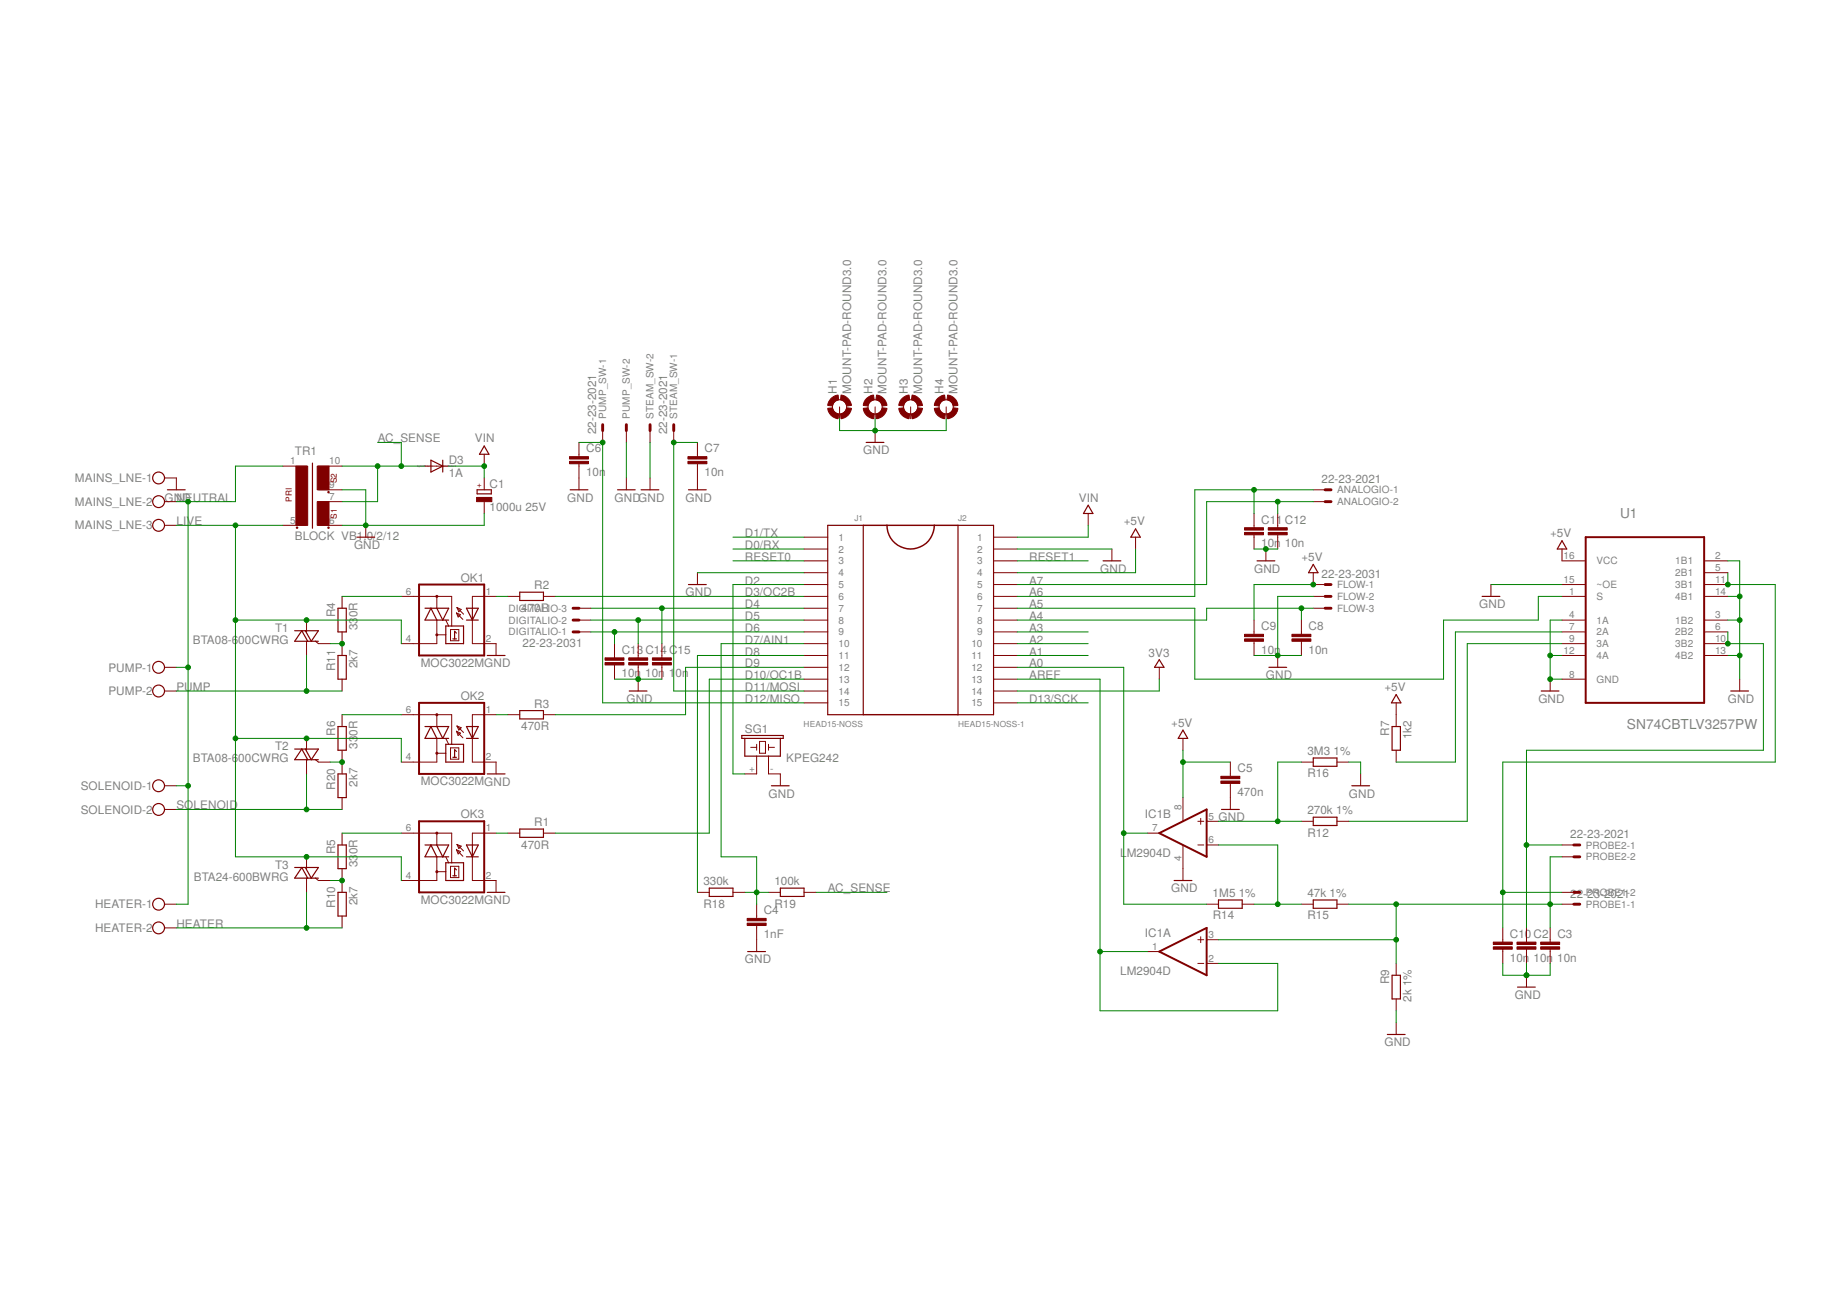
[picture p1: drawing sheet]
<svg xmlns="http://www.w3.org/2000/svg" width="297mm" height="210mm" viewBox="0 0 297 210" stroke-linecap="round" stroke-linejoin="round" font-family="sans-serif">
<g fill="none" stroke="#800000" stroke-width=".23">
<path d="M138.8 84.5h15.3M142.6 84.5a3.8 3.8 0 0 0 3.9 3.8 3.8 3.8 0 0 0 3.8-3.8M138.8 115h15.3"/>
<circle cx="52.8" cy="79.2" r=".08"/>
<circle cx="47.8" cy="84.9" r=".08"/>
<circle cx="52.8" cy="84.9" r=".08"/>
</g>
<g fill="none" stroke="#800000" stroke-width=".19">
<path d="M26.9 78.8h2.9M50.2 74.5v10.5M69.3 74l1.9 1-1.9 .9zM71.2 74v1.9M76.7 78.8h2.3v.6h-2.3zM77.9 71.7l.7 1.4h-1.5zM91.7 78.8h2.9M99.3 78.8h2.9M103.1 78.8h2.9M110.7 78.8h2.9M139.3 71.2h2.9M54.4 97.8h1.3v3.8h-1.3z"/>
<path d="M57.4 86.4h2.9M68.3 97.8h3.9l-1 1.9-.9-1.9M70.3 99.7l-1-1.9-1 1.9h3.9M75 97.8h1.9l-.9 1.9zM75 99.7h1.9M76 97.8v1.9M83.6 95.2h3.8v1.4h-3.8zM110.7 94h2.9M133.1 84.5h5.7v30.5h-5.7zM154.1 84.5h5.7v30.5h-5.7zM175 81.3l.8 1.3h-1.6zM177.4 90.2h2.9"/>
<path d="M182.6 85.1l.8 1.3h-1.5zM202.2 90.2h2.8M211.2 90.8l.8 1.3h-1.6zM238.4 95.9h2.8M251.2 87l.8 1.3h-1.6zM47.4 101.5h3.8l-1.1 1.6-1-1.6M49.5 103.1l-1-1.6-1.1 1.6h3.8M54.4 116.9h1.3v3.8h-1.3zM54.4 105.4h1.3v3.8h-1.3zM68.3 116.9h3.9l-1 1.9-.9-1.9M70.3 118.8l-1-1.9-1 1.9h3.9M71.7 100.7h2.8v2.8h-2.8z"/>
<path d="M71.7 119.7h2.8v2.9h-2.8zM72.8 102.8h.6M73.4 101.8l-.3-.3v1.3M75 118.8h1.9M75 116.9h1.9l-.9 1.9zM76 116.9v1.9M78.4 105.4h2.8M83.6 114.3h3.8v1.3h-3.8zM101.2 111.1h2.9M119.3 118.3h6.7v.5h-6.7zM119.8 118.8v2.8h5.7v-2.8M186.4 106.1l.8 1.2h-1.5z"/>
<path d="M190.2 117.4l.8 1.4h-1.5zM204.1 107.3h2.8M223.9 116.9h1.3v3.8h-1.3zM224.5 111.7l.8 1.4h-1.5zM247.9 111.1h2.8M278.3 111.1h2.9M47.4 139.5h3.8l-1.1 1.7-1-1.7M47.4 120.5h3.8l-1.1 1.7-1-1.7M49.5 122.2l-1-1.7-1.1 1.7h3.8M54.4 135.9h1.3v3.8h-1.3zM54.4 124.5h1.3v3.8h-1.3zM68.3 135.9h3.9l-1 1.9-.9-1.9"/>
<path d="M70.3 137.8l-1-1.9-1 1.9h3.9M71.7 138.8h2.8v2.8h-2.8zM72.8 121.8h.6M73.4 120.9l-.3-.3v1.2M73.4 139.9l-.3-.3v1.3M75 135.9h1.9l-.9 1.9zM75 137.8h1.9M76 135.9v1.9M78.4 124.5h2.8M83.6 133.3h3.8v1.4h-3.8zM124.1 126.4h2.8M196.4 130.2h2.9"/>
<path d="M211.2 131.4h3.8v1.4h-3.8zM211.2 121.9h3.8v1.4h-3.8zM217.4 126.4h2.9M49.5 141.2l-1-1.7-1.1 1.7h3.8M54.4 143.5h1.3v3.8h-1.3zM72.8 140.9h.6M78.4 143.5h2.8M114.1 142.9h3.8v1.3h-3.8zM120.2 153.1h2.9M125.5 142.9h3.8v1.3h-3.8zM188.8 141.6h2.9M196 144.8h3.8v1.3h-3.8z"/>
<path d="M211.2 144.8h3.8v1.3h-3.8zM223.9 156.9h1.3v3.8h-1.3zM244.1 158.8h2.8M223.1 166.4h2.9"/>
<circle cx="25.5" cy="76.9" r=".95"/>
<circle cx="25.5" cy="80.7" r=".95"/>
<circle cx="25.5" cy="84.5" r=".95"/>
<circle cx="25.5" cy="107.3" r=".95"/>
<circle cx="25.5" cy="111.1" r=".95"/>
<circle cx="25.5" cy="126.4" r=".95"/>
<circle cx="25.5" cy="130.2" r=".95"/>
<circle cx="25.5" cy="149.2" r=".95"/>
<circle cx="25.5" cy="145.4" r=".95"/>
</g>
<g fill="none" stroke="#800000" stroke-width=".16">
<path d="M26.5 76.9h1.9v1.9M45.5 75h3.8M51.2 75h3.8M51.2 78.8h3.8M68.3 75h3.9M77.9 73.1v1.9M77.9 76.9v1.9M93.1 71.2v2.2M93.1 74.6v4.2M96.9 69.3v1.9M100.7 69.3v1.9M100.7 76.9v1.9"/>
<path d="M104.5 69.3v1.9M104.5 76.9v1.9M108.4 69.3v1.9M112.2 71.2v2.2M112.2 74.6v4.2M135 65.4v2M140.7 65.4v2M140.7 69.3v1.9M146.5 65.4v2M152.2 65.4v2M211.2 78.8h1.9M26.5 84.5h1.9"/>
<path d="M26.5 80.7h1.9M45.5 84.5h3.8M49.3 99.7v1.9M51.2 84.5h3.8M51.2 80.7h3.8M55 95.9v1.9M58.8 84.5v1.9M64.5 95.9h8.1v4.8M70.3 99.7v3.8h-5.8M70.3 95.9v1.9M71.7 99.7l.5 1M73.4 98.6l1 1"/>
<path d="M73.4 98.6l.7 .3-.4 .4zM73.5 97.7l.7 .3-.4 .4zM73.5 97.7l1 1.1M76 99.7v3.8h3.8v1.9M77.9 80.7v1.9M79.8 95.9h-3.8v1.9M81.7 95.9h1.9M87.4 95.9h1.9M93.1 97.8h1.9M93.1 99.7h1.9M112.2 92.1v1.9M129.3 86.4h3.8"/>
<path d="M129.3 88.3h3.8M129.3 90.2h3.8M129.3 92.1h3.8M129.3 94h3.8M129.3 95.9h3.8M129.3 97.8h3.8M129.3 99.7h3.8M159.8 86.4h3.8M159.8 88.3h3.8M159.8 90.2h3.8M159.8 92.1h3.8M159.8 94h3.8"/>
<path d="M159.8 95.9h3.8M159.8 97.8h3.8M159.8 99.7h3.8M175 82.6v1.9M178.8 88.3v1.9M182.6 86.4v1.9M201.7 82.6v2.3M201.7 86v2.3M201.7 99.7v2.3M203.6 88.3v1.9M205.5 82.6v2.3M205.5 86v2.3"/>
<path d="M209.3 99.7v2.3M211.2 92.1v1.9h1.9M211.2 95.9h1.9M211.2 97.8h1.9M211.2 80.7h1.9M239.8 94v1.9M251.2 88.3v1.9h3.8M251.2 94h3.8M251.2 95.9h3.8M251.2 99.7h3.8M274.1 90.2h3.8M274.1 92.1h3.8"/>
<path d="M274.1 94h3.8M274.1 95.9h3.8M274.1 99.7h3.8M26.5 107.3h1.9M26.5 111.1h1.9M49.3 103.1v2.3M49.3 118.8v1.9M50.7 103.1l.5 .4h1.9M55 101.6v3.8M55 109.2v1.9M55 115v1.9M64.5 115h8.1v4.7"/>
<path d="M70.3 118.8v3.8h-5.8M70.3 115v1.9M70.3 102.1h1.4M71.7 118.8l.5 .9M72.5 101.3h1.3v1.8h-1.3zM73.4 117.6l1 1.1M73.4 117.6l.7 .3-.4 .4zM73.5 116.8l.7 .3-.4 .3zM73.5 116.8l1 1M76 118.8v3.8h3.8v1.9M79.8 115h-3.8v1.9M81.7 115h1.9"/>
<path d="M87.4 115h1.9M93.1 101.6h1.9M98.8 103.5v2.3M98.8 107v2.2M102.6 103.5v2.3M102.6 107v4.1M106.4 103.5v2.3M106.4 107v2.2M121.7 119.7v1M122.2 119.3h.9v1.9h-.9zM123.6 119.7v1M129.3 101.6h3.8"/>
<path d="M129.3 103.5h3.8M129.3 105.4h3.8M129.3 107.3h3.8M129.3 109.2h3.8M129.3 111.1h3.8M129.3 113.1h3.8M159.8 101.6h3.8M159.8 103.5h3.8M159.8 105.4h3.8M159.8 107.3h3.8M159.8 109.2h3.8M159.8 111.1h3.8"/>
<path d="M159.8 113.1h3.8M186.4 107.3v1.9M190.2 118.8v1.9M201.7 103.1v2.3M205.5 105.4v1.9M209.3 103.1v2.3M224.5 113.1v3.8M249.3 109.2v1.9M251.2 101.6h3.8M251.2 103.5h3.8M251.2 105.4h3.8M251.2 109.2h3.8"/>
<path d="M274.1 101.6h3.8M274.1 103.5h3.8M274.1 105.4h3.8M279.8 109.2v1.9M26.5 126.4h1.9M26.5 130.2h1.9M49.3 122.2v2.3M49.3 137.8v1.9M50.7 122.2l.5 .4h1.9M55 120.7v3.8M55 128.3v1.9M55 134v1.9"/>
<path d="M55 139.7v3.8M64.5 134h8.1v4.8M70.3 137.8v3.8h-5.8M70.3 121.2h1.4M70.3 134v1.9M71.7 137.8l.5 1M72.5 139.3h1.3v1.9h-1.3zM72.5 120.3h1.3v1.8h-1.3zM73.4 136.7l1 1M73.4 136.7l.7 .3-.4 .4zM73.5 135.8l.7 .3-.4 .4zM73.5 135.8l1 1.1"/>
<path d="M76 137.8v3.8h3.8v1.9M79.8 134h-3.8v1.9M81.7 134h1.9M87.4 134h1.9M120.7 120.2h1M121.7 121.6v2.9h-1.9M123.6 120.2h.9M123.6 121.6v2.9h1.9v1.9M184.5 134h1.9M190.2 128.3v3.8M190.2 135.9v5.7M192.6 132.1h1"/>
<path d="M192.6 135.9h1M193.1 131.6v1M194.1 132.1h1.9M194.1 135.9h1.9M197.9 122.6v2.3M197.9 126v4.2M209.3 122.6h1.9M209.3 132.1h1.9M215 122.6h1.9M215 132.1h1.9M218.8 124.5v1.9M224.5 120.7v1.9"/>
<path d="M251.2 135.9h1.9M251.2 137.8h1.9M26.5 145.4h1.9M26.5 149.2h1.9M49.3 141.2v2.3M50.7 141.2l.5 .4h1.9M55 147.3v1.9M70.3 140.2h1.4M112.2 143.5h1.9M117.9 143.5h1.9M121.7 145.4v2.3M121.7 148.9v4.2"/>
<path d="M123.6 143.5h1.9M129.3 143.5h1.9M184.5 153.1h1.9M192.6 151.2h1M192.6 155h1M193.1 150.7v.9M194.1 151.2h1.9M194.1 155h1.9M194.1 145.4h1.9M199.8 145.4h1.9M209.3 145.4h1.9M215 145.4h1.9"/>
<path d="M224.5 155v1.9M241.7 149.2v2.3M241.7 152.7v2.3M245.5 149.2v2.3M245.5 152.7v2.3M245.5 156.9v1.9M249.3 149.2v2.3M249.3 152.7v2.3M251.2 145.4h1.9M251.2 143.5h1.9M224.5 160.7v1.9M224.5 164.5v1.9"/>
<circle cx="135" cy="65.4" r="1.14"/>
<circle cx="140.7" cy="65.4" r="1.14"/>
<circle cx="146.5" cy="65.4" r="1.14"/>
<circle cx="152.2" cy="65.4" r="1.14"/>
</g>
<g fill="none" stroke="#800000" stroke-width=".32">
<path d="M67.4 94h10.5v11.4h-10.5zM255 86.4h19.1v26.7h-19.1zM67.4 113.1h10.5v11.4h-10.5zM67.4 132.1h10.5v11.4h-10.5zM186.4 134l7.7-3.8v7.6zM186.4 153.1l7.7-3.9v7.7z"/>
<circle cx="70.3" cy="95.9" r=".08"/>
<circle cx="70.3" cy="115" r=".08"/>
<circle cx="70.3" cy="102.1" r=".08"/>
<circle cx="70.3" cy="134" r=".08"/>
<circle cx="70.3" cy="121.2" r=".08"/>
<circle cx="70.3" cy="140.2" r=".08"/>
</g>
<g fill="#800000" stroke="#800000" stroke-width=".16">
<path d="M47.6 75h1.9v9.5h-1.9z"/>
<path d="M51 75h1.9v3.8h-1.9z"/>
<path d="M51 80.7h1.9v3.8h-1.9z"/>
<path d="M76.6 80h2.5v.7h-2.5z"/>
<path d="M247.8 152.3h3v.4h-3z"/>
<path d="M247.8 151.5h3v.4h-3z"/>
<path d="M120.2 148.5h3v.4h-3z"/>
<path d="M120.2 147.7h3v.4h-3z"/>
<path d="M244 152.3h3v.4h-3z"/>
<path d="M244 151.5h3v.4h-3z"/>
<path d="M196.3 125.6h3.1v.4h-3.1z"/>
<path d="M196.3 124.9h3.1v.3h-3.1z"/>
<path d="M91.6 74.2h3v.4h-3z"/>
<path d="M91.6 73.4h3v.4h-3z"/>
<path d="M110.6 74.2h3.1v.4h-3.1z"/>
<path d="M110.6 73.4h3.1v.4h-3.1z"/>
<path d="M207.8 102.8h3v.3h-3z"/>
<path d="M207.8 102h3v.4h-3z"/>
<path d="M200.2 102.8h3v.3h-3z"/>
<path d="M200.2 102h3v.4h-3z"/>
<path d="M240.2 152.3h3v.4h-3z"/>
<path d="M240.2 151.5h3v.4h-3z"/>
<path d="M200.2 85.6h3v.4h-3z"/>
<path d="M200.2 84.9h3v.4h-3z"/>
<path d="M204 85.6h3v.4h-3z"/>
<path d="M204 84.9h3v.4h-3z"/>
<path d="M97.3 106.6h3.1v.4h-3.1z"/>
<path d="M97.3 105.8h3.1v.4h-3.1z"/>
<path d="M101.1 106.6h3.1v.4h-3.1z"/>
<path d="M101.1 105.8h3.1v.4h-3.1z"/>
<path d="M104.9 106.6h3.1v.4h-3.1z"/>
<path d="M104.9 105.8h3.1v.4h-3.1z"/>
</g>
<g fill="none" stroke="#800000" stroke-width=".47">
<path d="M96.9 68.3v1M100.7 68.3v1M104.5 68.3v1M108.4 68.3v1M213.1 78.8h1M92.2 97.8h.9M92.2 99.7h.9M213.1 94h1M213.1 95.9h1M213.1 97.8h1M213.1 80.7h1M92.2 101.6h.9"/>
<path d="M253.1 135.9h1M253.1 137.8h1M253.1 145.4h1M253.1 143.5h1"/>
</g>
<g fill="#800000" stroke="#800000" stroke-width=".16">
<path d="M133.6 64.1l.7-.4 .5-.2 .1 .8-.7 .3-.3 .7-.8-.1 .1-.5z" fill-rule="evenodd"/>
<path d="M133.1 65.7l.8-.1 .3 .7 .7 .3-.1 .8a1.88 1.88 0 0 1-1.7-1.7z" fill-rule="evenodd"/>
<path d="M135.2 66.6l.6-.3 .4-.7 .7 .1a1.93 1.93 0 0 1-1.6 1.7z" fill-rule="evenodd"/>
<path d="M135.3 63.5a1.93 1.93 0 0 1 1.6 1.7l-.7 .1-.4-.7-.6-.3z" fill-rule="evenodd"/>
<path d="M139.4 64.1l.6-.4 .5-.2 .1 .8-.7 .3-.3 .7-.8-.1 .2-.5z" fill-rule="evenodd"/>
<path d="M138.8 65.7l.8-.1 .3 .7 .7 .3-.1 .8a1.88 1.88 0 0 1-1.7-1.7z" fill-rule="evenodd"/>
<path d="M140.9 66.6l.6-.3 .4-.7 .7 .1a1.93 1.93 0 0 1-1.6 1.7z" fill-rule="evenodd"/>
<path d="M141 63.5a1.93 1.93 0 0 1 1.6 1.7l-.7 .1-.4-.7-.6-.3z" fill-rule="evenodd"/>
<path d="M145.1 64.1l.6-.4 .5-.2 .1 .8-.7 .3-.3 .7-.8-.1 .2-.5z" fill-rule="evenodd"/>
<path d="M144.5 65.7l.8-.1 .3 .7 .7 .3-.1 .8a1.88 1.88 0 0 1-1.7-1.7z" fill-rule="evenodd"/>
<path d="M146.6 66.6l.7-.3 .3-.7 .8 .1a1.93 1.93 0 0 1-1.7 1.7z" fill-rule="evenodd"/>
<path d="M146.7 63.5a1.93 1.93 0 0 1 1.7 1.7l-.8 .1-.3-.7-.7-.3z" fill-rule="evenodd"/>
<path d="M150.8 64.1l.6-.4 .5-.2 .1 .8-.7 .3-.3 .7-.7-.1 .1-.5z" fill-rule="evenodd"/>
<path d="M150.3 65.7l.7-.1 .3 .7 .7 .3-.1 .8a1.88 1.88 0 0 1-1.6-1.7z" fill-rule="evenodd"/>
<path d="M152.3 66.6l.7-.3 .3-.7 .8 .1a1.88 1.88 0 0 1-1.7 1.7z" fill-rule="evenodd"/>
<path d="M152.4 63.5a1.88 1.88 0 0 1 1.7 1.7l-.8 .1-.3-.7-.7-.3z" fill-rule="evenodd"/>
</g>
<g fill="none" stroke="#008000" stroke-width=".16">
<path d="M45.5 75h-7.6v5.7h-9.5M55 75h13.3M55 78.8h3.8v5.7M60.7 71.2h3.8v3.8M60.7 75v5.7h-5.7M72.2 75h5.7v1.9M93.1 71.2h3.8v41.9h32.4M100.7 71.2v5.7M104.5 71.2v5.7M112.2 71.2h-3.8v39.9h20.9M135 67.4v1.9h17.2v-1.9M140.7 67.4v1.9"/>
<path d="M201.7 78.8v3.8M211.2 78.8h-19v17.1h-28.6M28.4 84.5h17.1M30.2 80.7v64.7h-1.8M37.9 99.7h26.6v3.8M37.9 84.5v53.3h26.6v3.8M55 95.9h9.5M77.9 82.6v1.9h-22.9M79.8 95.9h1.9M89.3 95.9h40M95 99.7h34.3M95 97.8h34.3"/>
<path d="M102.6 99.7v3.8M106.4 97.8v5.7M112.2 92.1h17.1M117.9 90.2h11.4M117.9 86.4h11.4M117.9 88.3h11.4M129.3 94h-11.4v30.5h1.9M163.6 90.2h11.4M163.6 88.3h15.2M175 84.5v1.9h-11.4M182.6 88.3v3.8h-19M201.7 88.3h3.8"/>
<path d="M205.5 80.7v1.9M209.3 97.8v1.9M211.2 97.8h-17.1v1.9h-30.5M211.2 95.9h-5.7v9.5M211.2 80.7h-17.1v13.3h-30.5M211.2 94h-9.5v5.7M239.8 94h11.4M251.2 95.9h-3.8v3.8h-15.2v9.5h-40v-11.4h-28.6M251.2 99.7h-1.9v9.5h1.9M277.9 99.7h1.9M277.9 95.9h1.9M277.9 92.1v1.9h7.6v28.6h-43.8v26.6"/>
<path d="M277.9 90.2h1.9v19M28.4 107.3h1.8M28.4 111.1h26.6M37.9 118.8h26.6v3.8M49.3 105.4v5.7M53.1 103.5h1.9M55 115h9.5M79.8 115h1.9M95 101.6h34.3M98.8 109.2h7.6M98.8 101.6v1.9M129.3 103.5h-13.3v34.3h5.7v7.6"/>
<path d="M129.3 107.3h-19v7.7h-21M129.3 109.2h-15.2v24.8h-24.8M129.3 105.4h-17.1v38.1M163.6 103.5h11.4M163.6 107.3h17.1v38.1h13.4M163.6 109.2h13.3v53.4h28.6v-7.6h-9.5M163.6 113.1h11.4M163.6 101.6h11.4M163.6 105.4h11.4M186.4 109.2v1.9h-22.8M201.7 105.4h7.6M249.3 105.4h1.9"/>
<path d="M251.2 103.5h-15.2v28.6h-19.1M251.2 101.6h-17.1v21h-9.6M277.9 101.6v1.9h5.7v17.2h-38.1v28.5M277.9 105.4h1.9M28.4 130.2h26.6M28.4 126.4h1.8M49.3 124.5v5.7M53.1 122.6h1.9M55 134h9.5M79.8 134h1.9M180.7 134h3.8M190.2 120.7v7.6"/>
<path d="M190.2 122.6h7.7M196 135.9h9.5v9.5M196 132.1h13.3M209.3 122.6h-3.8v9.5M216.9 122.6h1.9v1.9M245.5 135.9h5.7M251.2 137.8h-1.9v11.4M28.4 149.2h26.6M49.3 143.5v5.7M53.1 141.6h1.9M119.8 143.5h3.8M131.2 143.5h11.4"/>
<path d="M176.9 153.1h7.6M196 151.2h28.5M201.7 145.4h7.6M216.9 145.4h34.3M224.5 145.4v9.6M241.7 143.5h9.5M241.7 155v1.9h7.6v-1.9M245.5 155v1.9M224.5 162.6v1.9"/>
</g>
<g fill="#008000" stroke="#008000" stroke-width=".16">
<circle cx="102.6" cy="99.7" r=".38"/>
<circle cx="106.4" cy="97.8" r=".38"/>
<circle cx="121.7" cy="143.5" r=".38"/>
<circle cx="108.4" cy="71.2" r=".38"/>
<circle cx="96.9" cy="71.2" r=".38"/>
<circle cx="176.9" cy="153.1" r=".38"/>
<circle cx="211.2" cy="94" r=".38"/>
<circle cx="190.2" cy="122.6" r=".38"/>
<circle cx="77.9" cy="75" r=".38"/>
<circle cx="55" cy="103.5" r=".38"/>
<circle cx="55" cy="141.6" r=".38"/>
<circle cx="55" cy="122.6" r=".38"/>
<circle cx="64.5" cy="75" r=".38"/>
<circle cx="60.7" cy="75" r=".38"/>
<circle cx="58.8" cy="84.5" r=".38"/>
<circle cx="205.5" cy="105.4" r=".38"/>
<circle cx="245.5" cy="156.9" r=".38"/>
<circle cx="249.3" cy="109.2" r=".38"/>
<circle cx="249.3" cy="105.4" r=".38"/>
<circle cx="279.8" cy="95.9" r=".38"/>
<circle cx="279.8" cy="99.7" r=".38"/>
<circle cx="279.8" cy="105.4" r=".38"/>
<circle cx="203.6" cy="88.3" r=".38"/>
<circle cx="102.6" cy="109.2" r=".38"/>
<circle cx="140.7" cy="69.3" r=".38"/>
<circle cx="205.5" cy="132.1" r=".38"/>
<circle cx="205.5" cy="145.4" r=".38"/>
<circle cx="37.9" cy="118.8" r=".38"/>
<circle cx="37.9" cy="99.7" r=".38"/>
<circle cx="37.9" cy="84.5" r=".38"/>
<circle cx="49.3" cy="137.8" r=".38"/>
<circle cx="49.3" cy="118.8" r=".38"/>
<circle cx="49.3" cy="99.7" r=".38"/>
<circle cx="49.3" cy="149.2" r=".38"/>
<circle cx="49.3" cy="111.1" r=".38"/>
<circle cx="49.3" cy="130.2" r=".38"/>
<circle cx="30.2" cy="126.4" r=".38"/>
<circle cx="30.2" cy="107.3" r=".38"/>
<circle cx="30.2" cy="80.7" r=".38"/>
<circle cx="224.5" cy="145.4" r=".38"/>
<circle cx="224.5" cy="151.2" r=".38"/>
<circle cx="249.3" cy="145.4" r=".38"/>
<circle cx="180.7" cy="134" r=".38"/>
<circle cx="98.8" cy="101.6" r=".38"/>
<circle cx="277.9" cy="103.5" r=".38"/>
<circle cx="245.5" cy="135.9" r=".38"/>
<circle cx="277.9" cy="94" r=".38"/>
<circle cx="241.7" cy="143.5" r=".38"/>
<circle cx="205.5" cy="80.7" r=".38"/>
<circle cx="201.7" cy="78.8" r=".38"/>
<circle cx="209.3" cy="97.8" r=".38"/>
</g>
<g font-size="2.2" fill="#808080">
<text x="260.5" y="83.4">U1</text>
<text x="261.6" y="117.3">SN74CBTLV3257PW</text>
</g>
<g font-size="1.9" fill="#808080">
<text x="134.6" y="63.3" transform="rotate(-90 134.6 63.3)">H1</text>
<text x="136.9" y="63.3" transform="rotate(-90 136.9 63.3)">MOUNT-PAD-ROUND3.0</text>
<text x="140.3" y="63.3" transform="rotate(-90 140.3 63.3)">H2</text>
<text x="142.6" y="63.3" transform="rotate(-90 142.6 63.3)">MOUNT-PAD-ROUND3.0</text>
<text x="146" y="63.3" transform="rotate(-90 146 63.3)">H3</text>
<text x="148.3" y="63.3" transform="rotate(-90 148.3 63.3)">MOUNT-PAD-ROUND3.0</text>
<text x="151.7" y="63.3" transform="rotate(-90 151.7 63.3)">H4</text>
<text x="154" y="63.3" transform="rotate(-90 154 63.3)">MOUNT-PAD-ROUND3.0</text>
<text x="60.7" y="71.2">AC_SENSE</text>
<text x="76.4" y="71.2">VIN</text>
<text x="95.9" y="69.8" transform="rotate(-90 95.9 69.8)">22-23-2021</text>
<text x="107.3" y="69.8" transform="rotate(-90 107.3 69.8)">22-23-2021</text>
<text x="12" y="77.5">MAINS_LNE-1</text>
<text x="47.4" y="73.3">TR1</text>
<text x="72.2" y="76.7">1A</text>
<text x="72.2" y="74.6">D3</text>
<text x="94.3" y="76.6">10n</text>
<text x="94.3" y="72.8">C6</text>
<text x="113.3" y="76.6">10n</text>
<text x="113.3" y="72.8">C7</text>
<text x="138.8" y="73.1">GND</text>
<text x="212.5" y="77.7">22-23-2021</text>
<text x="12" y="81.3">MAINS_LNE-2</text>
<text x="26.5" y="80.7">GND</text>
<text x="28.4" y="80.7">NEUTRAL</text>
<text x="78.7" y="82.2">1000u 25V</text>
<text x="78.7" y="78.4">C1</text>
<text x="91.2" y="80.7">GND</text>
<text x="98.8" y="80.7">GNDGND</text>
<text x="110.3" y="80.7">GND</text>
<text x="173.5" y="80.7">VIN</text>
<text x="12" y="85.2">MAINS_LNE-3</text>
<text x="28.4" y="84.5">LIVE</text>
<text x="47.4" y="86.9">BLOCK VB1.0/2/12</text>
<text x="56.9" y="88.3">GND</text>
<text x="119.8" y="86.4">D1/TX</text>
<text x="119.8" y="88.3">D0/RX</text>
<text x="180.7" y="84.5">+5V</text>
<text x="202.8" y="88">10n 10n</text>
<text x="202.8" y="84.2">C11 C12</text>
<text x="249.3" y="86.4">+5V</text>
<text x="74.1" y="93.6">OK1</text>
<text x="85.9" y="94.8">R2</text>
<text x="110.3" y="95.9">GND</text>
<text x="119.8" y="95.9">D3/OC2B</text>
<text x="119.8" y="94">D2</text>
<text x="119.8" y="90.2">RESET0</text>
<text x="165.5" y="90.2">RESET1</text>
<text x="165.5" y="94">A7</text>
<text x="165.5" y="95.9">A6</text>
<text x="176.9" y="92.1">GND</text>
<text x="201.7" y="92.1">GND</text>
<text x="209.3" y="90.2">+5V</text>
<text x="212.5" y="93">22-23-2031</text>
<text x="44.2" y="101.6">T1</text>
<text x="53.9" y="99.3" transform="rotate(-90 53.9 99.3)">R4</text>
<text x="57.5" y="101.4" transform="rotate(-90 57.5 101.4)">33</text>
<text x="57.5" y="99.3" transform="rotate(-90 57.5 99.3)">0R</text>
<text x="83.8" y="98.4">470R</text>
<text x="119.8" y="99.7">D5</text>
<text x="119.8" y="97.8">D4</text>
<text x="119.8" y="101.6">D6</text>
<text x="165.5" y="101.6">A3</text>
<text x="165.5" y="97.8">A5</text>
<text x="165.5" y="99.7">A4</text>
<text x="202.8" y="101.3">C9</text>
<text x="210.5" y="101.3">C8</text>
<text x="237.9" y="97.8">GND</text>
<text x="31" y="103.5">BTA08-6</text>
<text x="38.3" y="103.5">00CWRG</text>
<text x="53.9" y="107.9" transform="rotate(-90 53.9 107.9)">R11</text>
<text x="57.5" y="107.5" transform="rotate(-90 57.5 107.5)">2k7</text>
<text x="67.7" y="107.3">MOC3022MGND</text>
<text x="84.1" y="104">22-23-2031</text>
<text x="100" y="105.2">C13 C14 C15</text>
<text x="119.8" y="103.5">D7/AIN1</text>
<text x="119.8" y="107.3">D9</text>
<text x="119.8" y="105.4">D8</text>
<text x="165.5" y="107.3">A0</text>
<text x="165.5" y="103.5">A2</text>
<text x="165.5" y="105.4">A1</text>
<text x="184.7" y="105.6">3V3</text>
<text x="202.8" y="105.2">10n</text>
<text x="210.4" y="105.2">10n</text>
<text x="17.4" y="108">PUMP-1</text>
<text x="17.4" y="111.8">PUMP-2</text>
<text x="28.4" y="111.2">PUMP</text>
<text x="74.1" y="112.6">OK2</text>
<text x="85.9" y="113.8">R3</text>
<text x="100" y="109">10n 10n 1</text>
<text x="100.7" y="113.1">GND</text>
<text x="108.6" y="109">0n</text>
<text x="119.8" y="109.2">D10/OC1B</text>
<text x="119.8" y="111.2">D11/MOSI</text>
<text x="119.8" y="113.1">D12/MISO</text>
<text x="165.5" y="109.2">AREF</text>
<text x="165.5" y="113.1">D13/SCK</text>
<text x="203.6" y="109.2">GND</text>
<text x="222.6" y="111.2">+5V</text>
<text x="247.4" y="113.1">GND</text>
<text x="277.9" y="113.1">GND</text>
<text x="53.9" y="118.3" transform="rotate(-90 53.9 118.3)">R6</text>
<text x="57.5" y="118.4" transform="rotate(-90 57.5 118.4)">0R</text>
<text x="83.8" y="117.4">470R</text>
<text x="119.8" y="117.8">SG1</text>
<text x="188.3" y="116.9">+5V</text>
<text x="223.4" y="118.3" transform="rotate(-90 223.4 118.3)">R7</text>
<text x="227" y="118.9" transform="rotate(-90 227 118.9)">1k2</text>
<text x="31" y="122.6">BTA08-6</text>
<text x="38.3" y="122.6">00CWRG</text>
<text x="44.2" y="120.7">T2</text>
<text x="57.5" y="120.4" transform="rotate(-90 57.5 120.4)">33</text>
<text x="126.5" y="122.6">KPEG242</text>
<text x="199" y="124.2">C5</text>
<text x="210.3" y="121.4">3M3</text>
<text x="210.3" y="125">R16</text>
<text x="214.5" y="121.4">1%</text>
<text x="13" y="127.1">SOLENOID-1</text>
<text x="13" y="130.9">SOLENOID-2</text>
<text x="28.4" y="130.2">SOLENOID</text>
<text x="53.9" y="127" transform="rotate(-90 53.9 127)">R20</text>
<text x="57.5" y="126.6" transform="rotate(-90 57.5 126.6)">2k7</text>
<text x="67.7" y="126.3">MOC3022MGND</text>
<text x="74.1" y="131.6">OK3</text>
<text x="123.6" y="128.3">GND</text>
<text x="184.1" y="131.6">IC1B</text>
<text x="199" y="128">470n</text>
<text x="210.3" y="131">270k 1%</text>
<text x="216.9" y="128.3">GND</text>
<text x="53.9" y="137.4" transform="rotate(-90 53.9 137.4)">R5</text>
<text x="57.5" y="137.4" transform="rotate(-90 57.5 137.4)">0R</text>
<text x="83.8" y="136.5">470R</text>
<text x="85.9" y="132.9">R1</text>
<text x="180.1" y="137.8">L</text>
<text x="181.2" y="137.8">M2904D</text>
<text x="196" y="132.1">GND</text>
<text x="210.3" y="134.6">R12</text>
<text x="252.5" y="134.9">22-23-2021</text>
<text x="31.2" y="141.6">BTA24-600BWRG</text>
<text x="44.2" y="139.7">T3</text>
<text x="57.5" y="139.5" transform="rotate(-90 57.5 139.5)">33</text>
<text x="113.1" y="142.4">330k</text>
<text x="124.5" y="142.4">100k</text>
<text x="133.1" y="143.5">AC_SENSE</text>
<text x="188.4" y="143.5">GND</text>
<text x="15.3" y="146.1">HEATER-1</text>
<text x="15.3" y="149.9">HEATER-2</text>
<text x="28.4" y="149.2">HEATER</text>
<text x="53.9" y="146" transform="rotate(-90 53.9 146)">R10</text>
<text x="57.5" y="145.6" transform="rotate(-90 57.5 145.6)">2k7</text>
<text x="67.7" y="145.4">MOC3022MGND</text>
<text x="113.1" y="146">R18</text>
<text x="122.8" y="147.1">C4</text>
<text x="124.6" y="146">R19</text>
<text x="195" y="144.3">1M5</text>
<text x="195" y="147.9">R14</text>
<text x="199.2" y="144.3">1%</text>
<text x="210.3" y="144.3">47k 1%</text>
<text x="210.3" y="147.9">R15</text>
<text x="252.5" y="144.4">22-23-2021</text>
<text x="119.8" y="155">GND</text>
<text x="122.8" y="150.9">1nF</text>
<text x="184.1" y="150.7">IC1A</text>
<text x="242.8" y="154.7">10n 10n 10n</text>
<text x="242.8" y="150.9">C10 C2</text>
<text x="250.5" y="150.9">C3</text>
<text x="180.1" y="156.9">LM2904D</text>
<text x="223.4" y="158.3" transform="rotate(-90 223.4 158.3)">R9</text>
<text x="227" y="161.1" transform="rotate(-90 227 161.1)">2k 1%</text>
<text x="243.6" y="160.7">GND</text>
<text x="222.6" y="168.3">GND</text>
</g>
<g font-size="1.6" fill="#808080">
<text x="97.5" y="67.3" transform="rotate(-90 97.5 67.3)">PUMP_SW-1</text>
<text x="101.3" y="67.3" transform="rotate(-90 101.3 67.3)">PUMP_SW-2</text>
<text x="105.1" y="67.3" transform="rotate(-90 105.1 67.3)">STEAM_SW-2</text>
<text x="108.9" y="67.3" transform="rotate(-90 108.9 67.3)">STEAM_SW-1</text>
<text x="46.7" y="74.7">1</text>
<text x="53" y="74.7">10</text>
<text x="53" y="80.4">7</text>
<text x="53" y="78.5">9</text>
<text x="215" y="79.3">ANALOGIO-1</text>
<text x="215" y="81.3">ANALOGIO-2</text>
<text x="46.7" y="84.2">5</text>
<text x="53" y="84.2">6</text>
<text x="134.9" y="87">1</text>
<text x="134.9" y="88.9">2</text>
<text x="157.1" y="87">1</text>
<text x="157.1" y="88.9">2</text>
<text x="251.5" y="89.9">16</text>
<text x="275.8" y="89.9">2</text>
<text x="65.3" y="95.7">6</text>
<text x="78.1" y="95.7">1</text>
<text x="134.9" y="90.8">3</text>
<text x="134.9" y="92.7">4</text>
<text x="134.9" y="94.6">5</text>
<text x="157.1" y="90.8">3</text>
<text x="157.1" y="92.7">4</text>
<text x="157.1" y="94.6">5</text>
<text x="215" y="94.6">FLOW-1</text>
<text x="251.5" y="93.7">15</text>
<text x="252.4" y="95.7">1</text>
<text x="256.8" y="94.6">~OE</text>
<text x="256.8" y="90.8">VCC</text>
<text x="269.4" y="90.8">1B1</text>
<text x="269.4" y="92.7">2B1</text>
<text x="269.4" y="94.6">3B1</text>
<text x="275.8" y="91.8">5</text>
<text x="275.8" y="93.7">11</text>
<text x="275.8" y="95.7">14</text>
<text x="81.8" y="100.3">DIGITALIO-2</text>
<text x="81.8" y="98.4">DIGITALIO-3</text>
<text x="134.9" y="96.5">6</text>
<text x="134.9" y="98.4">7</text>
<text x="134.9" y="100.3">8</text>
<text x="157.1" y="96.5">6</text>
<text x="157.1" y="98.4">7</text>
<text x="157.1" y="100.3">8</text>
<text x="215" y="96.5">FLOW-2</text>
<text x="215" y="98.4">FLOW-3</text>
<text x="252.4" y="99.5">4</text>
<text x="252.4" y="101.4">7</text>
<text x="256.8" y="100.3">1A</text>
<text x="256.8" y="96.5">S</text>
<text x="269.4" y="96.5">4B1</text>
<text x="269.4" y="100.3">1B2</text>
<text x="275.8" y="99.5">3</text>
<text x="275.8" y="101.4">6</text>
<text x="65.3" y="103.3">4</text>
<text x="78.1" y="103.3">2</text>
<text x="81.8" y="102.2">DIGITALIO-1</text>
<text x="134.9" y="102.2">9</text>
<text x="134.9" y="104.1">10</text>
<text x="134.9" y="106">11</text>
<text x="134.9" y="107.9">12</text>
<text x="156.2" y="104.1">10</text>
<text x="156.2" y="106">11</text>
<text x="156.2" y="107.9">12</text>
<text x="157.1" y="102.2">9</text>
<text x="251.5" y="105.2">12</text>
<text x="252.4" y="103.3">9</text>
<text x="256.8" y="102.2">2A</text>
<text x="256.8" y="104.1">3A</text>
<text x="256.8" y="106">4A</text>
<text x="269.4" y="102.2">2B2</text>
<text x="269.4" y="104.1">3B2</text>
<text x="269.4" y="106">4B2</text>
<text x="275.8" y="103.3">10</text>
<text x="275.8" y="105.2">13</text>
<text x="134.9" y="109.8">13</text>
<text x="134.9" y="111.7">14</text>
<text x="134.9" y="113.6">15</text>
<text x="156.2" y="109.8">13</text>
<text x="156.2" y="111.7">14</text>
<text x="156.2" y="113.6">15</text>
<text x="252.4" y="109">8</text>
<text x="256.8" y="109.8">GND</text>
<text x="65.3" y="114.7">6</text>
<text x="78.1" y="114.7">1</text>
<text x="65.3" y="122.3">4</text>
<text x="78.1" y="122.3">2</text>
<text x="120.5" y="124.2">+</text>
<text x="123.9" y="124.2">-</text>
<text x="190" y="130.4" transform="rotate(-90 190 130.4)">8</text>
<text x="194.3" y="131.8">5</text>
<text x="65.3" y="133.7">6</text>
<text x="78.1" y="133.7">1</text>
<text x="185.3" y="133.7">7</text>
<text x="194.3" y="135.6">6</text>
<text x="255" y="136.5">PROBE2-1</text>
<text x="65.3" y="141.4">4</text>
<text x="78.1" y="141.4">2</text>
<text x="190" y="138.6" transform="rotate(-90 190 138.6)">4</text>
<text x="255" y="138.4">PROBE2-2</text>
<text x="255" y="146">PROBE1-1</text>
<text x="255" y="144.1">PROBE1-2</text>
<text x="185.3" y="152.8">1</text>
<text x="194.3" y="154.7">2</text>
<text x="194.3" y="150.9">3</text>
</g>
<g font-size="1.3" fill="#800000">
<text x="54.2" y="77.7" transform="rotate(-90 54.2 77.7)">S2</text>
<text x="46.9" y="80.7" transform="rotate(-90 46.9 80.7)">PRI</text>
<text x="54.2" y="83.4" transform="rotate(-90 54.2 83.4)">S1</text>
<text x="77.4" y="78.5" transform="rotate(-90 77.4 78.5)">+</text>
</g>
<g font-size="1.3" fill="#808080">
<text x="137.4" y="83.7">J1</text>
<text x="154.1" y="83.7">J2</text>
<text x="129.2" y="116.9">HEAD15-NOSS</text>
<text x="154.1" y="116.9">HEAD15-NOSS-1</text>
</g>
<g font-size=".4" fill="#800080">
<text x="67.1" y="75.1">SpiceOrder 1</text>
<text x="70.9" y="75.1">SpiceOrder 2</text>
</g>
</svg>
